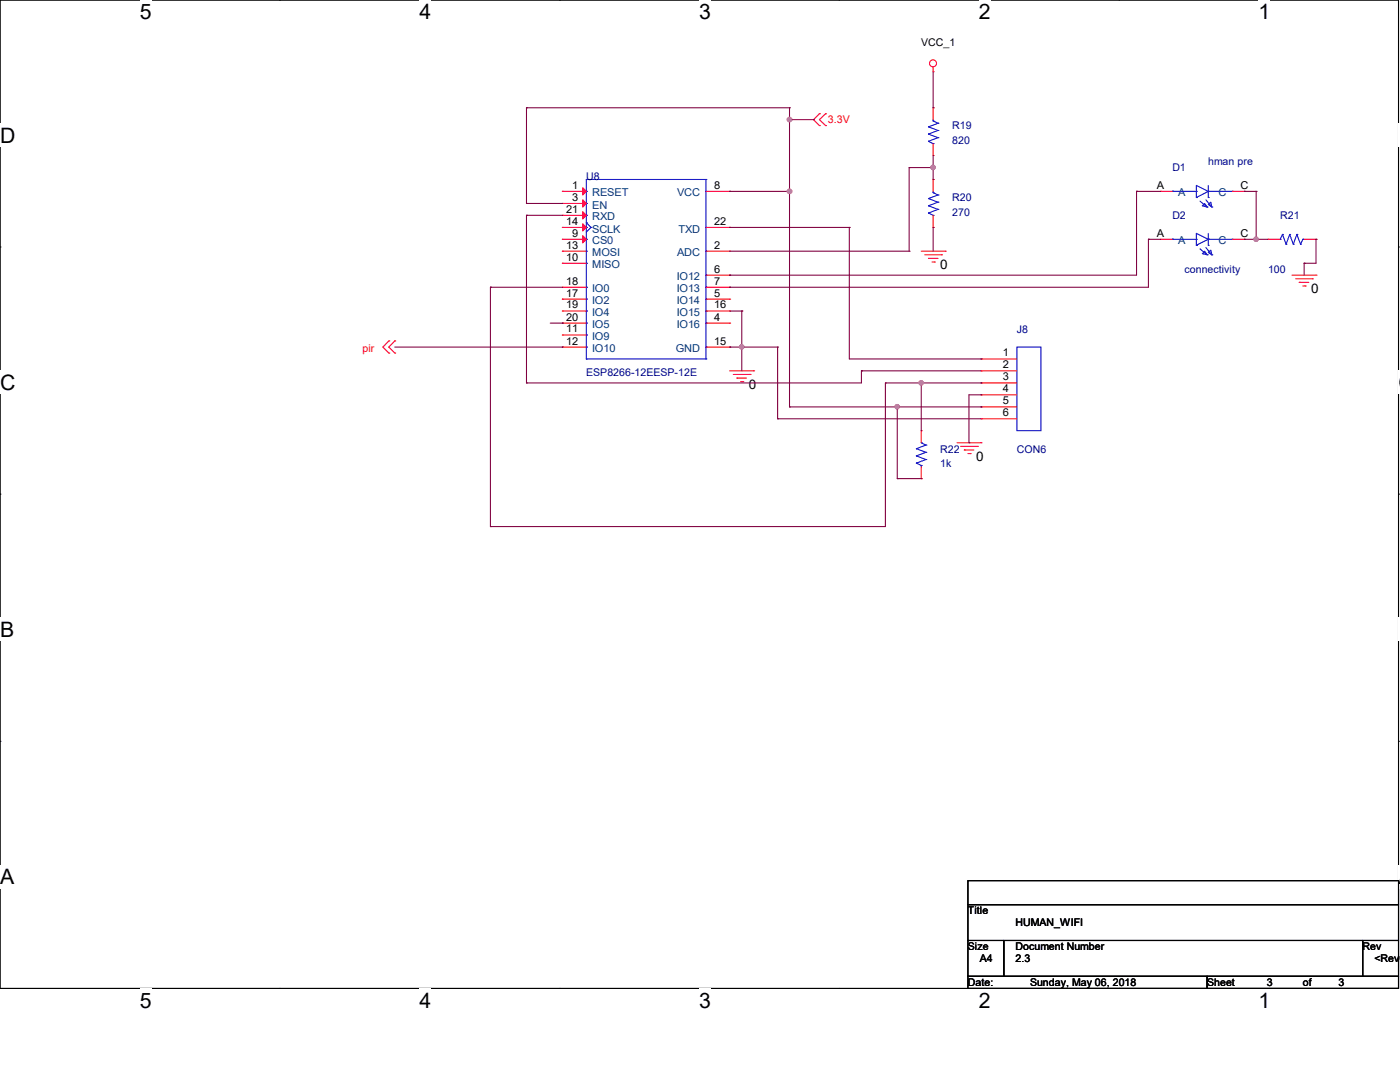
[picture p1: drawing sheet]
<svg xmlns="http://www.w3.org/2000/svg" width="279mm" height="216mm" viewBox="0 0 279 216" stroke-linecap="round" stroke-linejoin="round" font-family="sans-serif">
<path d="M0 0h279.1v197.2h-279.1z" fill="none" stroke="#000" stroke-width=".21"/>
<g fill="#fff">
<path d="M27.9 0h2.4v4.7h-2.4z"/>
<path d="M27.9 197.2h2.4v4.8h-2.4z"/>
</g>
<path d="M55.8 0h.1M55.8 197.2h.1" fill="none" stroke="#000" stroke-width=".21"/>
<g fill="#fff">
<path d="M83.7 0h2.4v4.7h-2.4z"/>
<path d="M83.7 197.2h2.4v4.8h-2.4z"/>
</g>
<path d="M111.6 0h.1M111.6 197.2h.1" fill="none" stroke="#000" stroke-width=".21"/>
<g fill="#fff">
<path d="M139.5 0h2.4v4.7h-2.4z"/>
<path d="M139.5 197.2h2.4v4.8h-2.4z"/>
</g>
<path d="M167.4 0h.1M167.4 197.2h.1" fill="none" stroke="#000" stroke-width=".21"/>
<g fill="#fff">
<path d="M195.3 0h2.4v4.7h-2.4z"/>
<path d="M195.3 197.2h2.4v4.8h-2.4z"/>
</g>
<path d="M223.3 0h.1M223.3 197.2h.1" fill="none" stroke="#000" stroke-width=".21"/>
<g fill="#fff">
<path d="M251.2 0h2.3v4.7h-2.3z"/>
<path d="M251.2 197.2h2.3v4.8h-2.3z"/>
<path d="M0 24.6h3v4.8h-3z"/>
<path d="M279.1 24.6h.3v4.8h-.3z"/>
<path d="M0 73.9h3v4.8h-3z"/>
<path d="M279.1 73.9h.3v4.8h-.3z"/>
</g>
<path d="M0 49.3h.1M279.1 49.3h.1" fill="none" stroke="#000" stroke-width=".21"/>
<g fill="#fff">
<path d="M0 123.2h2.8v4.8h-2.8z"/>
<path d="M279.1 123.2h.3v4.8h-.3z"/>
</g>
<path d="M0 98.6h.1M279.1 98.6h.1" fill="none" stroke="#000" stroke-width=".21"/>
<g fill="#fff">
<path d="M0 172.6h2.8v4.7h-2.8z"/>
<path d="M279 172.6h.4v4.7h-.4z"/>
</g>
<path d="M0 147.9h.1M279.1 147.9h.1M193.2 175.7h85.9v4.8h-85.9zM193.2 180.5h85.9v7.2h-85.9zM193.2 187.7h7.1v7.1h-7.1zM193.2 194.8h47.7v2.4h-47.7zM200.3 187.7h71.6v7.1h-71.6zM240.9 194.8h38.2v2.4h-38.2zM271.9 187.7h7.2v7.1h-7.2z" fill="none" stroke="#000" stroke-width=".21"/>
<g fill="none" stroke="#f00" stroke-width=".21">
<path d="M186.2 14.3h.1M186.2 13.4v.9M112.2 38.2h.1M112.2 38.2h4.8M140.9 38.2h4.7M145.6 38.2h.1M163.5 22.7h.1M163.5 25.1h.1M163.5 22.7l-1.2 1.2 1.2 1.2M164.8 25.1h.1M164.8 22.7h.1M164.8 22.7l-1.3 1.2 1.3 1.2"/>
<path d="M186.2 35.8h.1M186.2 31h.1M186.2 21.5h.1M186.2 21.5v2.4M186.2 28.7v2.3M186.2 35.8v2.4M231.6 38.2h.1M231.6 38.2h2.4M245.9 38.2h2.4M248.3 38.2h.1M112.2 40.6h.1M112.2 47.8h.1"/>
<path d="M112.2 52.5h.1M112.2 50.1h.1M112.2 45.4h.1M112.2 59.7h.1M112.2 57.3h.1M112.2 43h.1M112.2 50.1h4.8M112.2 47.8h4.8M112.2 40.6h4.8M112.2 59.7h4.8M112.2 57.3h4.8M112.2 52.5h4.8"/>
<path d="M112.2 45.4h4.8M112.2 43h4.8M140.9 54.9h4.7M140.9 50.1h4.7M140.9 59.7h4.7M140.9 57.3h4.7M140.9 45.4h4.7M145.6 50.1h.1M145.6 59.7h.1M145.6 54.9h.1M145.6 57.3h.1M145.6 45.4h.1"/>
<path d="M183.9 50.1h4.7M184.6 50.8h3.3M185.3 51.6h.1M185.3 51.6h1.9M186 52.3h.5M186.2 45.4h.1M186.2 43v2.4M186.5 52.3h.1M187.9 50.8h.1M188.6 50.1h.1M231.6 47.8h.1M231.6 47.8h2.4"/>
<path d="M245.9 47.8h2.4M248.3 47.8h.1M253.1 47.8h.1M253.1 47.8h2.4M257.9 54.9h4.7M258.6 55.6h3.3M259.3 56.3h.1M259.3 56.3h1.9M260 57.1h.5M260.3 47.8h2.3M260.5 57.1h.1M261.9 55.6h.1"/>
<path d="M262.6 54.9h.1M262.6 47.8h.1M77.6 68h.1M77.6 70.4h.1M77.6 68l-1.2 1.3 1.2 1.1M78.8 68h.1M78.8 70.4h.1M78.8 68l-1.2 1.3 1.2 1.1M112.2 66.8h.1M112.2 69.3h.1M112.2 62.1h.1M112.2 64.5h.1"/>
<path d="M112.2 64.5h4.8M112.2 66.8h4.8M112.2 69.3h4.8M112.2 62.1h4.8M140.9 64.5h4.7M140.9 69.3h4.7M140.9 62.1h4.7M145.6 64.5h.1M145.6 69.3h.1M145.6 62.1h.1M145.6 74h4.8M146.3 74.7h3.4"/>
<path d="M147.1 75.4h.1M147.1 75.4h1.9M147.8 76.2h.5M148.3 76.2h.1M149.7 74.7h.1M150.4 74h.1M195.8 71.6h.1M195.8 74h.1M195.8 76.4h.1M195.8 78.8h.1M195.8 74h7.1M195.8 71.6h7.1"/>
<path d="M195.8 76.4h7.1M195.8 78.8h7.1M183.9 85.9h.1M183.9 95.5h.1M183.9 85.9v2.4M183.9 93.1v2.4M191 88.3h4.8M191.7 89.1h3.4M192.4 89.8h.1M192.4 89.8h2M193.2 90.5h.4M193.6 90.5h.1"/>
<path d="M195.1 89.1h.1M195.8 88.3h.1M195.8 81.2h.1M195.8 83.6h.1M195.8 81.2h7.1M195.8 83.6h7.1"/>
<circle cx="186.2" cy="12.6" r=".7"/>
</g>
<g fill="none" stroke="#00f" stroke-width=".21">
<path d="M117 35.8h.1M117 38.2h.1M117 35.8h23.9M117 35.8v35.8M140.9 35.8h.1M140.9 38.2h.1M140.9 35.8v35.8M185.3 39.6h.1M185.3 25.3h.1M185.3 26.8h.1M185.3 28.2h.1M185.3 39.6l1.9 .7"/>
<path d="M185.3 25.3l1.9 .7M185.3 26.8l1.9 .7M185.3 28.2l.9 .5M186.2 38.4h.1M186.2 28.7h.1M186.2 24.1h.1M186.2 38.4l1 .5M186.2 23.9v.2M186.2 38.2v.2M186.2 24.1l1 .5M187.2 38.9h.1M187.2 24.6h.1"/>
<path d="M187.2 26h.1M187.2 27.5h.1M187.2 38.9l-1.9 .7M187.2 24.6l-1.9 .7M187.2 26l-1.9 .8M187.2 27.5l-1.9 .7M234 38.2h.1M234 38.2h4.8M238.8 39.4h.1M238.8 38.2h.1M240.7 39.9l1.2 1.4M241.1 38.2h.1"/>
<path d="M241.1 39.4h.1M241.1 37v2.4M241.1 38.2l-2.3-1.2v2.4M241.1 38.2l-2.3 1.2M241.1 38.2h4.8M245.9 38.2h.1M117 59.7h.1M117 57.3h.1M117 43h.1M117 52.5h.1M117 40.6h.1M117 47.8h.1"/>
<path d="M117 50.1h.1M117 44.4h.1M117 45.4h.1M117 44.4l.9 1M117.9 45.4h.1M117.9 45.4l-.9 .9M140.9 50.1h.1M140.9 59.7h.1M140.9 54.9h.1M140.9 57.3h.1M140.9 45.4h.1M185.3 41.1h.1"/>
<path d="M185.3 42.5h.1M185.3 41.1l1.9 .7M185.3 42.5l.9 .5M186.2 43h.1M187.2 40.3h.1M187.2 41.8h.1M187.2 40.3l-1.9 .8M187.2 41.8l-1.9 .7M234 47.8h.1M234 47.8h4.8M238.8 48.9h.1M238.8 47.8h.1"/>
<path d="M239.5 49.7l1.4 1.1M239.5 40.1l1.4 1.2M239.9 41.1l.5-.5 .5 .7zM240.4 50.1l.5 .7-1-.2zM240.7 49.4l1.2 1.4M240.9 50.8h.1M240.9 41.3h.1M241.1 50.4l.5-.5 .3 .9zM241.1 40.8l.5-.5 .3 1zM241.1 47.8h.1M241.1 48.9h.1M241.1 47.8l-2.3-1.2v2.3"/>
<path d="M241.1 47.8l-2.3 1.1M241.1 46.6v2.3M241.1 47.8h4.8M241.9 50.8h.1M241.9 41.3h.1M245.9 47.8h.1M255.5 47.8h.1M255.9 46.8h.1M255.9 46.8l.8 1.9M255.9 46.8l-.4 1M256.7 48.7h.1M257.4 46.8h.1"/>
<path d="M257.4 46.8l.7 1.9M257.4 46.8l-.7 1.9M258.1 48.7h.1M258.8 46.8h.1M258.8 46.8l.7 1.9M258.8 46.8l-.7 1.9M259.5 48.7h.1M260 47.8h.1M260 47.8h.3M260 47.8l-.5 .9M117 71.6h.1M117 64.5h.1"/>
<path d="M117 62.1h.1M117 66.8h.1M117 69.3h.1M117 71.6h23.9M140.9 71.6h.1M140.9 64.5h.1M140.9 69.3h.1M140.9 62.1h.1M202.9 69.3h4.8v16.6h-4.8zM182.9 92.4h.1M182.9 91h.1M182.9 89.5h.1"/>
<path d="M182.9 92.4l1 .5M182.9 91l1.9 .7M182.9 89.5l1.9 .8M183.9 88.3h.1M183.9 92.9h.1M183.9 88.3l.9 .5M183.9 92.9v.2M184.8 91.7h.1M184.8 90.3h.1M184.8 88.8h.1M184.8 91.7l-1.9 .7M184.8 90.3l-1.9 .7"/>
<path d="M184.8 88.8l-1.9 .7"/>
</g>
<g fill="#f00" stroke="#f00" stroke-width=".21">
<path d="M116.3 37.5l.7 .7-.7 .7z"/>
<path d="M116.3 39.9l.7 .7-.7 .7z"/>
<path d="M116.3 47l.7 .8-.7 .7z"/>
<path d="M116.3 44.7l.7 .7-.7 .7z"/>
<path d="M116.3 42.2l.7 .8-.7 .7z"/>
</g>
<g fill="none" stroke="#800040" stroke-width=".21">
<path d="M186.2 14.3v7.2M105.1 21.5h.1M105.1 21.5h52.5M105.1 21.5v19.1M145.6 38.2h.1M145.6 38.2h12M157.6 21.5h.1M157.6 23.9h.1M157.6 38.2h.1M157.6 21.5v59.7M157.6 23.9h4.7M162.3 23.9h.1"/>
<path d="M181.4 33.4h.1M181.4 33.4v16.7M181.4 33.4h4.8M186.2 33.4h.1M186.2 35.8h.1M186.2 21.5h.1M186.2 31v4.8M226.8 38.2h.1M226.8 38.2h4.8M226.8 38.2v16.7h-81.2M248.3 38.2h.1M248.3 38.2h2.4"/>
<path d="M250.7 38.2h.1M250.7 38.2v9.6M97.9 57.3h.1M97.9 57.3h14.3M97.9 57.3v47.8M105.1 40.6h.1M105.1 43h.1M105.1 43v33.4M105.1 40.6h7.1M105.1 43h7.1M145.6 45.4h.1M145.6 54.9h.1"/>
<path d="M145.6 57.3h.1M145.6 45.4h23.9M145.6 50.1h35.8M169.5 45.4h.1M169.5 45.4v26.2h26.3M181.4 50.1h.1M186.2 45.4h.1M186.2 45.4v4.7M229.2 47.8h.1M229.2 47.8h2.4M229.2 47.8v9.5h-83.6M248.3 47.8h.1"/>
<path d="M248.3 47.8h4.8M250.7 47.8h.1M260.3 52.5h.1M260.3 52.5v2.4M262.6 47.8h.1M262.6 47.8v4.7h-2.3M78.8 69.3h33.4M105.1 76.4h.1M109.8 64.5h2.4M112.2 64.5h.1M112.2 69.3h.1M145.6 69.3h.1"/>
<path d="M145.6 62.1h2.4M145.6 69.3h9.6M148 62.1h.1M148 69.3h.1M148 62.1v11.9M155.2 69.3h.1M155.2 69.3v14.3M171.9 74h.1M171.9 74v2.4h-66.8M171.9 74h23.9M176.7 76.4h.1M176.7 76.4h19.1"/>
<path d="M176.7 76.4v28.7h-78.8M183.9 76.4h.1M183.9 76.4v9.5M195.8 71.6h.1M195.8 76.4h.1M195.8 78.8h.1M195.8 78.8h-2.4v9.5M155.2 83.6h.1M155.2 83.6h40.6M157.6 81.2h.1M157.6 81.2h38.2M179.1 81.2h.1"/>
<path d="M179.1 95.5h.1M179.1 81.2v14.3M179.1 95.5h4.8M183.9 95.5h.1M193.4 88.3h.1M195.8 81.2h.1M97.9 105.1h.1"/>
</g>
<g fill="#f0f" stroke="#f0f" stroke-width=".21">
<circle cx="157.6" cy="23.9" r=".46"/>
<circle cx="157.6" cy="38.2" r=".46"/>
<circle cx="250.7" cy="47.7" r=".44"/>
<circle cx="148" cy="69.2" r=".44"/>
<circle cx="183.8" cy="76.4" r=".44"/>
<circle cx="179" cy="81.2" r=".44"/>
<circle cx="186.2" cy="33.4" r=".44"/>
</g>
<g font-size="4.2">
<text x="27.9" y="3.8">5</text>
<text x="83.7" y="3.8">4</text>
<text x="139.5" y="3.8">3</text>
<text x="195.3" y="3.8">2</text>
<text x="251.2" y="3.8">1</text>
<text x="0" y="28.4">D</text>
<text x="0" y="77.7">C</text>
<text x="279.1" y="77.7">C</text>
<text x="0" y="127">B</text>
<text x="0" y="176.4">A</text>
<text x="279.1" y="176.4">A</text>
<text x="27.9" y="201">5</text>
<text x="83.7" y="201">4</text>
<text x="139.5" y="201">3</text>
<text x="195.3" y="201">2</text>
<text x="251.2" y="201">1</text>
</g>
<g font-size="2.6">
<text x="187.7" y="53.7">0</text>
<text x="261.7" y="58.5">0</text>
<text x="149.5" y="77.6">0</text>
<text x="194.8" y="91.9">0</text>
</g>
<g font-size="2.2">
<text x="114.2" y="37.7">1</text>
<text x="114.2" y="40.1">3</text>
<text x="142.5" y="37.7">8</text>
<text x="230.9" y="37.7">A</text>
<text x="247.6" y="37.7">C</text>
<text x="113" y="44.9">14</text>
<text x="113" y="42.5">21</text>
<text x="114.2" y="47.2">9</text>
<text x="142.5" y="44.9">22</text>
<text x="230.9" y="47.2">A</text>
<text x="247.6" y="47.2">C</text>
<text x="113" y="52">10</text>
<text x="113" y="49.6">13</text>
<text x="142.5" y="49.6">2</text>
<text x="113" y="59.2">17</text>
<text x="113" y="56.8">18</text>
<text x="142.5" y="59.2">5</text>
<text x="142.5" y="54.4">6</text>
<text x="142.5" y="56.8">7</text>
<text x="113" y="61.6">19</text>
<text x="113" y="64">20</text>
<text x="142.5" y="64">4</text>
<text x="142.5" y="61.6">16</text>
<text x="113" y="66.3">11</text>
<text x="113" y="68.7">12</text>
<text x="142.5" y="68.7">15</text>
<text x="200.1" y="71.1">1</text>
<text x="200.1" y="73.5">2</text>
<text x="200.1" y="75.9">3</text>
<text x="200.1" y="78.3">4</text>
<text x="200.1" y="80.7">5</text>
<text x="200.1" y="83.1">6</text>
</g>
<g font-size="2.2" fill="#004080">
<text x="118.2" y="39.2">RESET</text>
<text x="118.2" y="41.6">EN</text>
<text x="135.1" y="39.2">VCC</text>
<text x="235.2" y="39.2">A</text>
<text x="243.2" y="39.2">C</text>
<text x="118.2" y="46.4">SCLK</text>
<text x="118.2" y="44">RXD</text>
<text x="135.4" y="46.4">TXD</text>
<text x="118.2" y="48.8">CS0</text>
<text x="118.2" y="53.6">MISO</text>
<text x="118.2" y="51.1">MOSI</text>
<text x="135.1" y="51.1">ADC</text>
<text x="235.2" y="48.8">A</text>
<text x="243.2" y="48.8">C</text>
<text x="118.2" y="58.3">IO0</text>
<text x="135.1" y="55.9">IO12</text>
<text x="135.1" y="58.3">IO13</text>
<text x="118.2" y="60.7">IO2</text>
<text x="118.2" y="63.1">IO4</text>
<text x="118.2" y="65.5">IO5</text>
<text x="135.1" y="65.5">IO16</text>
<text x="135.1" y="60.7">IO14</text>
<text x="135.1" y="63.1">IO15</text>
<text x="118.2" y="67.9">IO9</text>
<text x="118.2" y="70.3">IO10</text>
<text x="134.9" y="70.3">GND</text>
</g>
<g font-size="2.1">
<text x="183.9" y="9.1">VCC_1</text>
<text x="193.2" y="182.5">Title</text>
<text x="202.7" y="184.8">HUMAN_WIFI</text>
<text x="193.2" y="189.6">Size</text>
<text x="195.5" y="192">A4</text>
<text x="202.7" y="189.6">Document Number</text>
<text x="202.7" y="192">2.3</text>
<text x="271.9" y="189.6">Rev</text>
<text x="274.3" y="192">&lt;RevC</text>
<text x="193.2" y="196.8">Date:</text>
<text x="205.6" y="196.8">Sunday, May 06, 2018</text>
<text x="240.9" y="196.8">Sheet</text>
<text x="252.9" y="196.8">3</text>
<text x="260" y="196.8">of</text>
<text x="267.2" y="196.8">3</text>
</g>
<g font-size="2.1" fill="#f00">
<text x="165.2" y="24.6">3.3V</text>
<text x="72.3" y="70.2">pir</text>
</g>
<g font-size="2.1" fill="#000080">
<text x="190" y="25.8">R19</text>
<text x="190" y="28.7">820</text>
<text x="117" y="35.9">U8</text>
<text x="234" y="34.2">D1</text>
<text x="241.1" y="33">hman pre</text>
<text x="190" y="40.1">R20</text>
<text x="190" y="43">270</text>
<text x="234" y="43.7">D2</text>
<text x="255.5" y="43.7">R21</text>
<text x="236.4" y="54.5">connectivity</text>
<text x="253.1" y="54.5">100</text>
<text x="202.9" y="66.4">J8</text>
<text x="117" y="75">ESP8266-12EESP-12E</text>
<text x="187.7" y="90.3">R22</text>
<text x="187.7" y="93.1">1k</text>
<text x="202.9" y="90.3">CON6</text>
</g>
</svg>
